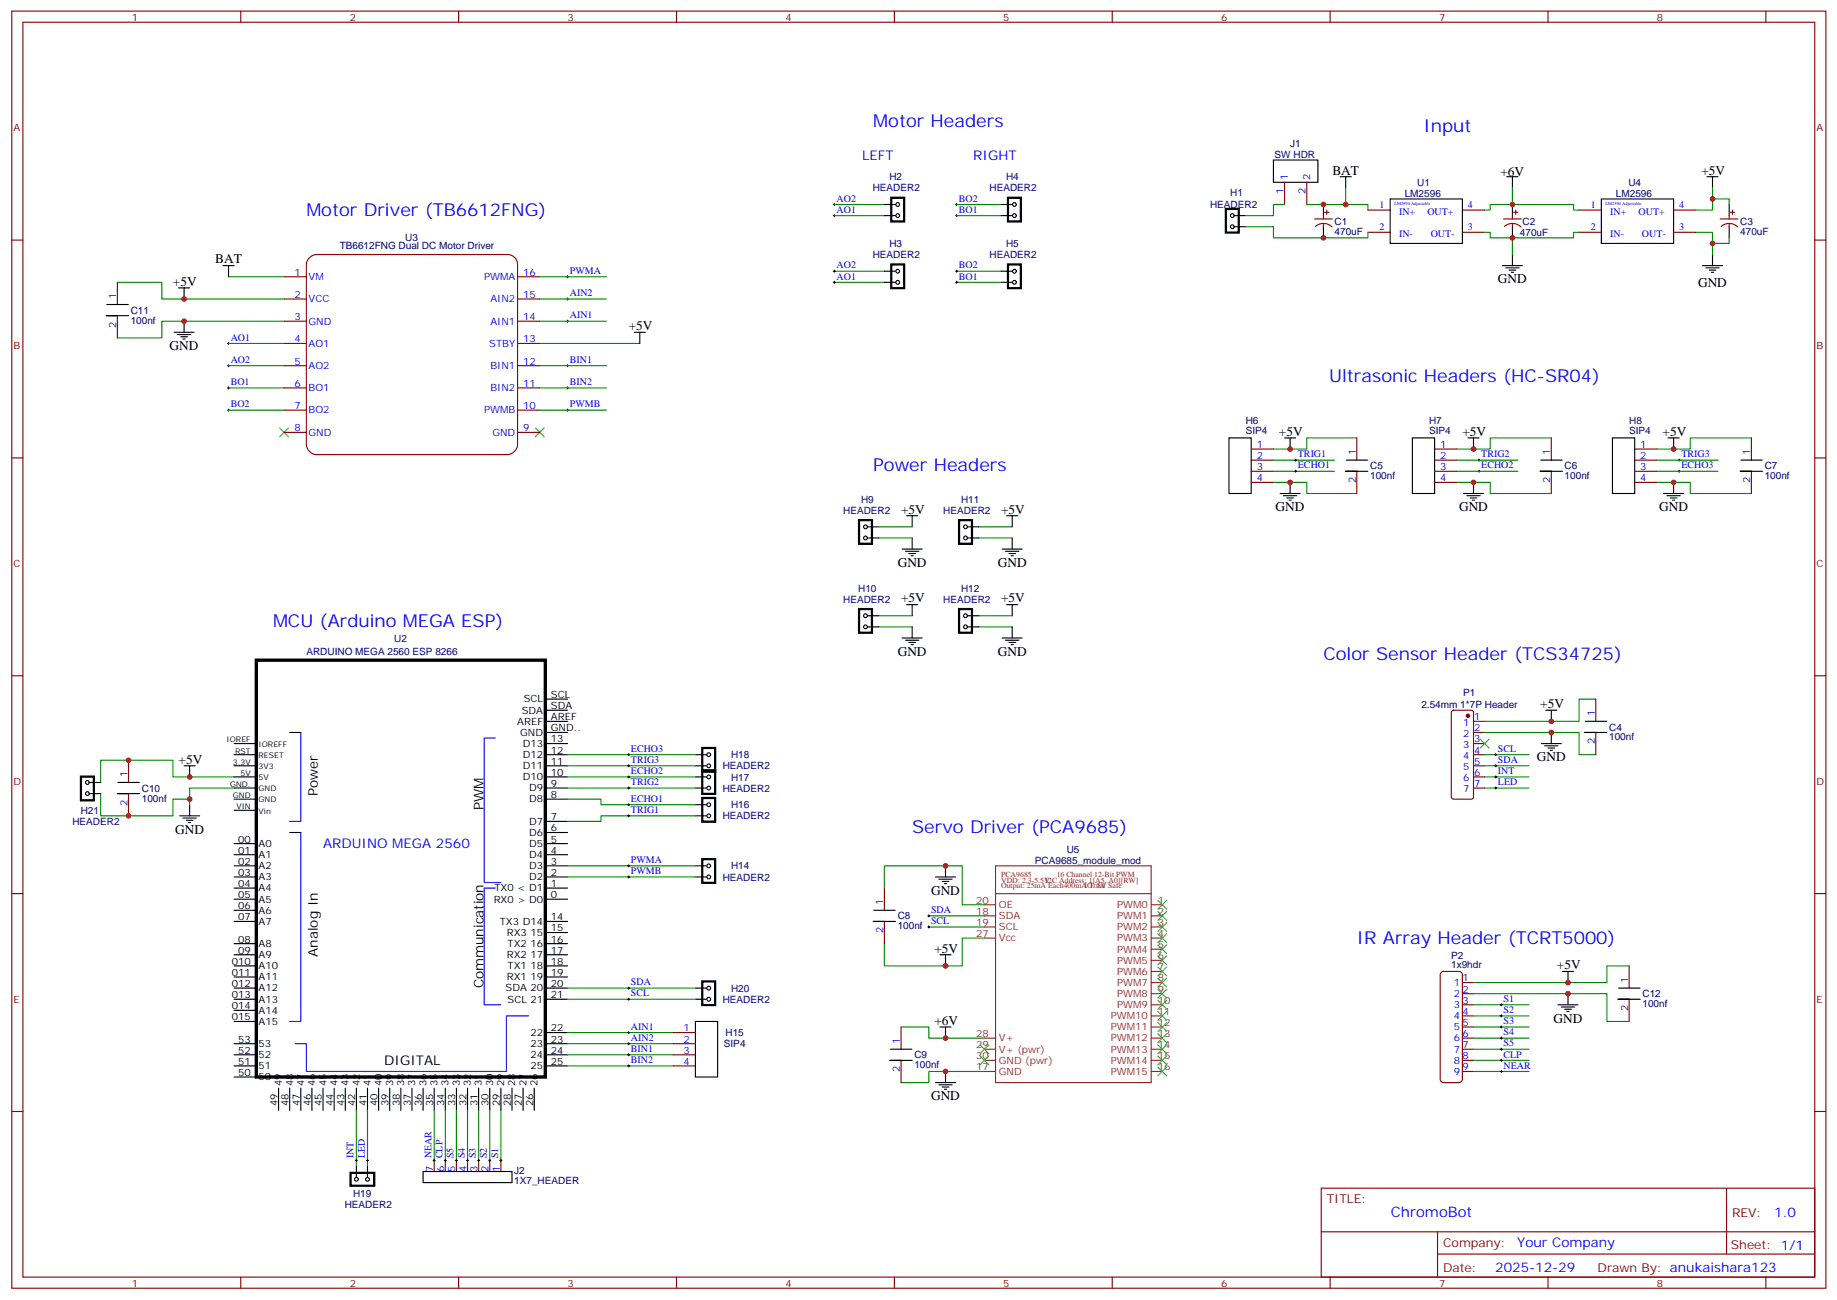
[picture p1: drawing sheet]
<svg xmlns="http://www.w3.org/2000/svg" width="583mm" height="413mm" viewBox="0 0 583 413" stroke-linecap="round" stroke-linejoin="round" font-family="sans-serif">
<g fill="none" stroke="#870000" stroke-width=".35">
<path d="M3.7 3.5h575.8v405.4h-575.8zM7.3 7.1h568.6v398.2h-568.6zM76.4 3.5v3.6M145.6 3.5v3.6M214.7 3.5v3.6M283.8 3.5v3.6M353 3.5v3.6M422.1 3.5v3.6M491.3 3.5v3.6M560.4 3.5v3.6M3.7 76.2h3.6M434.1 66.7h7.1"/>
<path d="M434.1 73.7h7.1M464.1 66.7h7.1M464.1 73.7h7.1M575.9 76.2h3.6M3.7 145.3h3.6M575.9 145.3h3.6M3.7 214.5h3.6M575.9 214.5h3.6M3.7 283.6h3.6M575.9 283.6h3.6M3.7 352.8h3.6M575.9 352.8h3.6"/>
<path d="M419.3 377.1h156.6v28.2h-156.6zM547.9 377.1v20.9M419.3 391h156.5M456.2 398h119.6M456.2 391v14.1M76.4 405.3v3.6M145.6 405.3v3.6M214.7 405.3v3.6M283.8 405.3v3.6M353 405.3v3.6M422.1 405.3v3.6M491.3 405.3v3.6"/>
<path d="M560.4 405.3v3.6"/>
</g>
<g fill="none" stroke="#000" stroke-width=".35">
<path d="M478.2 56.1h3.6M480 56.1v3.5M391.8 68.4h3.5M391.8 72h3.5M441.2 63.1h22.9v14.2h-22.9zM476.8 84.3h6.4M477.9 85h4.2M478.9 85.7h2.1M479.6 86.4h.7M480 80.8v3.5M55.2 105.5h6.4M56.3 106.2h4.2"/>
<path d="M57.4 106.9h2.1M58.1 107.6h.7M58.4 102v3.5M74.3 239.5h7.1M74.3 236h7.1M91.9 232.5h3.6M173.1 239.5h7M173.1 236h7M173.1 229h7M173.1 232.5h7M173.1 225.4h7M173.1 221.9h7"/>
<path d="M74.3 253.6h7.1M74.3 250.1h7.1M74.3 246.6h7.1M74.3 243.1h7.1M74.3 257.2h7.1M173.1 253.6h7M173.1 250.1h7M173.1 246.6h7M173.1 243.1h7M74.3 267.8h7.1M74.3 271.3h7.1M74.3 274.8h7.1"/>
<path d="M74.3 278.3h7.1M91.9 264.2h3.6M173.1 267.8h7M173.1 271.3h7M173.1 274.8h7M173.1 278.3h7M173.1 260.7h7M173.1 264.2h7M74.3 281.9h7.1M74.3 285.4h7.1M74.3 288.9h7.1M74.3 292.5h7.1"/>
<path d="M74.3 299.5h7.1M173.1 281.9h7M173.1 285.4h7M173.1 292.5h7M173.1 299.5h7M173.1 296h7M74.3 303h7.1M74.3 306.6h7.1M74.3 310.1h7.1M74.3 313.6h7.1M74.3 317.1h7.1M173.1 303h7"/>
<path d="M173.1 306.6h7M173.1 310.1h7M173.1 313.6h7M173.1 317.1h7M74.3 320.7h7.1M74.3 324.2h7.1M74.3 334.8h7.1M74.3 331.3h7.1M74.3 338.3h7.1M173.1 334.8h7M173.1 331.3h7M173.1 338.3h7"/>
<path d="M173.1 327.7h7M74.3 341.8h7.1M88.4 345.4v7M91.9 345.4v7M95.5 345.4v7M99 345.4v7M102.5 345.4v7M106 345.4v7M109.6 345.4v7M113.1 345.4v7M116.6 345.4v7M120.2 345.4v7"/>
<path d="M123.7 345.4v7M127.2 345.4v7M130.7 345.4v7M134.3 345.4v7M137.8 345.4v7M141.3 345.4v7M144.9 345.4v7M148.4 345.4v7M151.9 345.4v7M155.4 345.4v7M159 345.4v7M162.5 345.4v7"/>
<path d="M166 345.4v7M169.5 345.4v7"/>
<circle cx="391.1" cy="68.4" r=".6"/>
<circle cx="391.1" cy="72" r=".6"/>
</g>
<path d="M81.4 209.6h91.7v132.2h-91.7z" fill="none" stroke="#000" stroke-width="1.1"/>
<path d="M95.5 232.5v28.2h-3.6M157.2 234.2h-3.5v45.9h5.3M95.5 264.2v60h-3.6M157.2 281.9h-3.5v37h5.3M167.8 322.4h-7.1v17.7h-63.5v-8.8h-3.5" fill="none" stroke="#00f" stroke-width=".35"/>
<path d="M389 66.3h4.1v7.5h-4.1z" fill="none" stroke="#000" stroke-width=".71"/>
<path d="M88.8 135.8l2.8 2.8M91.6 135.8l-2.8 2.8M169.9 135.8l2.8 2.8M172.7 135.8l-2.8 2.8" fill="none" stroke="#3c3" stroke-width=".35"/>
<g fill="none" stroke="#000" stroke-width=".32">
<path d="M179.8 87.8h.7M179.8 94.9h.7M180.1 87.5v.7M180.1 94.5v.7M72.2 116.1h.7M72.2 109h.7M72.5 108.7v.7M72.5 115.7v.7M179.8 116.1h.7M179.8 102h.7M180.1 101.6v.7M180.1 115.7v.7"/>
<path d="M72.2 130.2h.7M72.2 123.1h.7M72.5 122.8v.7M72.5 129.8v.7M179.8 130.2h.7M179.8 123.1h.7M180.1 122.8v.7M180.1 129.8v.7"/>
</g>
<g fill="none" stroke="#008700" stroke-width=".35">
<path d="M72.5 87.8h17.7M171.3 87.8h21.2M171.3 94.9h21.2M72.5 109h17.7M72.5 116.1h17.7M90.2 102h-38.8v5.2h-14.1M171.3 109h31.8M171.3 116.1h21.2M171.3 102h21.2M72.5 123.1h17.7M72.5 130.2h17.7M171.3 123.1h21.2"/>
<path d="M171.3 130.2h21.2"/>
</g>
<path d="M98 82a3.4 3.4 0 0 1 2.4-1.2h60.7a3.2 3.2 0 0 1 3.2 3.2v57.1a3.4 3.4 0 0 1-3.2 3.2h-60.7a3.4 3.4 0 0 1-3.2-3.2v-57.1l.1-.8z" fill="#fff" stroke="#870000" stroke-width=".35"/>
<g fill="none" stroke="#870000" stroke-width=".35">
<path d="M407.7 57.9v7M414.7 57.9v7M417.2 69.5h5.6M417.5 71.9a3.8 3.8 0 0 1 5.2 .1M420 68.4v1.1M420 70.9v1.1M420.4 67.4h1.4M421.1 66.7v1.4M477.2 69.5h5.6M477.5 71.9a3.8 3.8 0 0 1 5.2 .1M480 68.4v1.1M480 70.9v1.1"/>
<path d="M480.3 67.4h1.5M481 66.7v1.4M501.2 66.7h7M501.2 73.7h7M531.1 66.7h7.1M531.1 73.7h7.1M546 69.5h5.6M546.2 71.9a3.8 3.8 0 0 1 5.3 .1M548.8 68.4v1.1M548.8 70.9v1.1M549.1 67.4h1.4M549.8 66.7v1.4"/>
<path d="M37.3 89.6v7.1M90.2 87.8h7M90.2 94.9h7M164.3 87.8h7M164.3 94.9h7M37.3 100.2v7M90.2 102h7M90.2 109h7M90.2 116.1h7M164.3 102h7M164.3 109h7M164.3 116.1h7"/>
<path d="M90.2 123.1h7M90.2 130.2h7M90.2 137.2h7M164.3 123.1h7M164.3 130.2h7M164.3 137.2h7M430.6 139v7.1M492.3 139v7.1M555.8 139v7.1M397.1 142.5h7M397.1 146.1h7M397.1 149.6h7"/>
<path d="M397.1 153.1h7M430.6 149.6v7M455.3 142.5h7.1M455.3 146.1h7.1M455.3 149.6h7.1M455.3 153.1h7.1M492.3 149.6v7M518.8 142.5h7.1M518.8 146.1h7.1M518.8 149.6h7.1M518.8 153.1h7.1M555.8 149.6v7"/>
<path d="M460.8 225.6l.5-.2h5.6l.7 .5v27l-.2 .5-.5 .2h-5.6l-.5-.2-.2-.5v-26.8zM467.6 229h3.6M467.6 232.5h3.6M467.6 236h3.6M467.6 239.5h3.6M506.4 221.9v7.1M506.4 232.5v7M40.8 241.3v7.1M40.8 251.9v7M467.6 243.1h3.6M467.6 246.6h3.6M467.6 250.1h3.6"/>
<path d="M280.7 281.9v7M280.7 292.5v7M457.3 308.8l.8-.5h5l.6 .2 .4 .6v33.4l-.2 .7-.8 .4h-5l-.6-.2-.4-.9v-33.1zM464.1 311.9h3.5M464.1 315.4h3.5M464.1 318.9h3.5M517 306.6v7M517 317.1v7.1M213.6 327.7h7.1M213.6 331.3h7.1M213.6 334.8h7.1M213.6 338.3h7.1"/>
<path d="M286 326v7M286 336.5v7.1M464.1 322.4h3.5M464.1 326h3.5M464.1 329.5h3.5M464.1 333h3.5M464.1 336.5h3.5M464.1 340.1h3.5M137.8 368.3v3.5M141.3 368.3v3.5M144.9 368.3v3.5M148.4 368.3v3.5"/>
<path d="M151.9 368.3v3.5M155.4 368.3v3.5M159 368.3v3.5"/>
</g>
<g fill="none" stroke="#000" stroke-width=".32">
<path d="M264.4 68.4h.7M264.4 64.9h.7M264.8 64.6v.7M264.8 68.1v.7M303.2 68.4h.8M303.2 64.9h.8M303.6 64.6v.7M303.6 68.1v.7M264.4 86.1h.7M264.4 89.6h.7M264.8 85.7v.7M264.8 89.3v.7"/>
<path d="M303.2 86.1h.8M303.2 89.6h.8M303.6 85.7v.7M303.6 89.3v.7M410.8 146.1h.8M410.8 149.6h.8M411.2 145.7v.7M411.2 149.2v.7M469.1 146.1h.7M469.1 149.6h.7M469.4 145.7v.7M469.4 149.2v.7"/>
<path d="M532.6 146.1h.7M532.6 149.6h.7M532.9 145.7v.7M532.9 149.2v.7M199.2 239.5h.7M199.5 239.2v.7M474.3 239.5h.8M474.7 239.2v.7M199.2 243.1h.7M199.2 246.6h.7M199.2 250.1h.7M199.2 258.9h.7"/>
<path d="M199.2 255.4h.7M199.5 242.7v.7M199.5 246.2v.7M199.5 249.8v.7M199.5 255.1v.7M199.5 258.6v.7M474.3 243.1h.8M474.3 246.6h.8M474.3 250.1h.8M474.7 242.7v.7M474.7 246.2v.7M474.7 249.8v.7"/>
<path d="M199.2 278.3h.7M199.2 274.8h.7M199.5 274.5v.7M199.5 278v.7M294.4 290.7h.7M294.4 294.2h.7M294.8 290.3v.7M294.8 293.9v.7M199.2 313.6h.7M199.2 317.1h.7M199.5 313.3v.7M199.5 316.8v.7"/>
<path d="M476.1 318.9h.7M476.5 318.6v.7M199.2 327.7h.7M199.2 331.3h.7M199.2 334.8h.7M199.2 338.3h.7M199.5 327.4v.7M199.5 330.9v.7M199.5 334.4v.7M199.5 338v.7M476.1 322.4h.7M476.1 326h.7"/>
<path d="M476.1 329.5h.7M476.1 333h.7M476.1 336.5h.7M476.5 322.1v.7M476.5 325.6v.7M476.5 329.1v.7M476.5 332.7v.7M476.5 336.2v.7M476.5 339.7v.7M476.1 340.1h.7M112.7 368.3h.8M113.1 367.9v.8"/>
<path d="M116.3 368.3h.7M116.6 367.9v.8M137.4 368.3h.7M137.8 367.9v.8M141 368.3h.7M141.3 367.9v.8M144.5 368.3h.7M144.9 367.9v.8M148 368.3h.7M148.4 367.9v.8M151.6 368.3h.7M151.9 367.9v.8"/>
<path d="M155.1 368.3h.7M155.4 367.9v.8M158.6 368.3h.7M159 367.9v.8"/>
</g>
<g fill="none" stroke="#008700" stroke-width=".35">
<path d="M427.1 59.6v5.3M480 59.6v5.3M543.5 59.6v7.1h-5.3M264.8 68.4h15.9M264.8 64.9h15.9M303.6 68.4h14.1M303.6 64.9h14.1M395.3 72h8.8v3.5h30v-1.8M407.7 64.9h-3.6v3.5h-8.8M414.7 64.9h19.4v1.8M471.2 66.7h1.7v-1.8h26.5v1.8h1.8M471.2 73.7h1.7v1.8h26.5v-1.8h1.8"/>
<path d="M480 75.5v5.3M538.2 73.7h5.3v7.1M543.5 63.1h5.3v1.8M548.8 75.5v1.8h-5.3M37.3 89.6h14.1v5.3h38.8M264.8 86.1h15.9M264.8 89.6h15.9M303.6 86.1h14.1M303.6 89.6h14.1M430.6 139h-15.9v3.5h-10.6M492.3 139h-19.4v3.5h-10.5M555.8 139h-19.4v3.5h-10.5"/>
<path d="M404.1 153.1h10.6v3.5h15.9M404.1 146.1h19.4M404.1 149.6h19.4M462.4 149.6h19.4M462.4 146.1h19.4M462.4 153.1h10.5v3.5h19.4M525.9 149.6h19.4M525.9 146.1h19.4M525.9 153.1h10.5v3.5h19.4M278.9 167.2h10.6M278.9 170.7h10.6M310.7 167.2h10.5"/>
<path d="M310.7 170.7h10.5M278.9 199h10.6M278.9 195.4h10.6M310.7 199h10.5M310.7 195.4h10.5M180.1 239.5h40.6M471.2 232.5h30v7h5.2M471.2 239.5h14.1M506.4 221.9h-5.2v7.1h-30M32 251.9v7h22.9v-5.3h5.3M74.3 250.1h-14.1v5.3M74.3 246.6h-19.4v-5.3h-22.9v7.1"/>
<path d="M180.1 253.6h10.6v1.8h30M180.1 250.1h40.6M180.1 246.6h40.6M180.1 243.1h40.6M220.7 258.9h-30v1.8h-10.6M471.2 243.1h14.1M471.2 246.6h14.1M471.2 250.1h14.1M180.1 278.3h40.6M180.1 274.8h40.6M280.7 281.9v-7.1h24.7v12.4h7M294.8 294.2h17.6"/>
<path d="M294.8 290.7h17.6M312.4 297.7h-7v8.9h-24.7v-7.1M180.1 313.6h40.6M180.1 317.1h40.6M467.6 315.4h42.4v8.8h7M467.6 318.9h17.7M517 306.6h-7v5.3h-42.4M180.1 327.7h33.5M180.1 331.3h33.5M180.1 334.8h33.5M180.1 338.3h33.5M286 326h8.8v3.5h17.6"/>
<path d="M467.6 322.4h17.7M467.6 326h17.7M467.6 329.5h17.7M467.6 333h17.7M467.6 336.5h17.7M113.1 352.4v17.7M116.6 352.4v17.7M137.8 352.4v15.9M141.3 352.4v15.9M144.9 352.4v15.9M148.4 352.4v15.9M151.9 352.4v15.9"/>
<path d="M155.4 352.4v15.9M159 352.4v15.9M312.4 340.1h-17.6v3.5h-8.8M467.6 340.1h17.7"/>
</g>
<g fill="none" stroke="#000" stroke-width=".35">
<path d="M404.1 50.8h14.2v7.1h-14.2zM425.3 56.1h3.5M427.1 56.1v3.5M541.7 56.1h3.6M543.5 56.1v3.5M280.7 64.9h3.5M280.7 68.4h3.5M317.7 64.9h3.5M317.7 68.4h3.5M420 64.9v3.5M420 72v3.5M480 64.9v3.5"/>
<path d="M480 72v3.5M508.2 63.1h22.9v14.2h-22.9zM548.8 64.9v3.5M548.8 72v3.5M33.9 96.6h6.8M56.7 91.4h3.5M58.4 91.4v3.5M70.8 84.3h3.5M72.5 84.3v3.5M280.7 86.1h3.5M280.7 89.6h3.5M317.7 86.1h3.5"/>
<path d="M317.7 89.6h3.5M540.3 84.3h6.4M541.4 85h4.2M542.4 85.7h2.1M543.1 86.4h.7M543.5 80.8v3.5M37.3 100.2h-3.6h7.1M201.3 105.5h3.5M203.1 105.5v3.5M390 139h7.1v17.6h-7.1zM407.7 139h3.5M409.4 139v3.5"/>
<path d="M448.2 139h7.1v17.6h-7.1zM465.9 139h3.5M467.6 139v3.5M511.7 139h7.1v17.6h-7.1zM529.4 139h3.5M531.1 139v3.5M406.3 156.6h6.3M407.3 157.3h4.3M408.4 158h2.1M409.1 158.8h.7M409.4 153.1v3.5M427.3 146h6.7"/>
<path d="M430.6 149.6h-3.5h7M464.5 156.6h6.3M465.5 157.3h4.3M466.6 158h2.1M467.3 158.8h.7M467.6 153.1v3.5M489 146h6.8M492.3 149.6h-3.5h7.1M528 156.6h6.3M529 157.3h4.3M530.1 158h2.1M530.8 158.8h.7"/>
<path d="M531.1 153.1v3.5M552.5 146h6.8M555.8 149.6h-3.5h7.1M275.4 167.2h3.5M275.4 170.7h3.5M286.3 174.3h6.4M287.4 175h4.2M287.7 163.7h3.6M288.4 175.7h2.1M289.1 176.4h.7M289.5 163.7v3.5M289.5 170.7v3.6"/>
<path d="M307.1 167.2h3.6M307.1 170.7h3.6M318.1 174.3h6.3M319.1 175h4.3M319.5 163.7h3.5M320.2 175.7h2.1M320.9 176.4h.7M321.2 163.7v3.5M321.2 170.7v3.6M275.4 195.4h3.5M275.4 199h3.5M287.7 191.9h3.6"/>
<path d="M289.5 191.9v3.5M289.5 199v3.5M307.1 195.4h3.6M307.1 199h3.6M319.5 191.9h3.5M321.2 191.9v3.5M321.2 199v3.5M286.3 202.5h6.4M287.4 203.2h4.2M288.4 203.9h2.1M289.1 204.6h.7M318.1 202.5h6.3"/>
<path d="M319.1 203.2h4.3M320.2 203.9h2.1M320.9 204.6h.7M220.7 239.5h3.5M489.2 236h6.3M490.2 236.7h4.3M490.6 225.4h3.5M491.3 237.4h2.1M492 238.1h.7M492.3 225.4v3.6M492.3 232.5v3.5M503.1 228.9h6.8"/>
<path d="M506.4 232.5h-3.5h7.1M28.4 248.4h3.6M28.4 251.9h3.6M37.4 248.3h6.8M40.8 251.9h-3.5h7M57 258.9h6.4M58.1 259.6h4.2M58.4 243.1h3.5M60.2 243.1v3.5M60.2 255.4v3.5M220.7 243.1h3.5M220.7 258.9h3.5"/>
<path d="M220.7 255.4h3.5M220.7 246.6h3.5M220.7 250.1h3.5M59.1 260.3h2.1M59.8 261.1h.7M220.7 278.3h3.5M220.7 274.8h3.5M296.9 278.3h6.3M298 279h4.2M299 279.8h2.1M300.1 274.8v3.5M277.3 288.9h6.8"/>
<path d="M280.7 292.5h-3.6h7.1M299.7 280.5h.7M220.7 313.6h3.5M220.7 317.1h3.5M298.3 303h3.5M300.1 303v3.6M494.5 318.9h6.3M495.5 319.6h4.2M495.9 308.3h3.5M497.6 308.3v3.6M497.6 315.4v3.5M513.7 313.6h6.8"/>
<path d="M517 317.1h-3.5h7.1M220.7 324.2h7.1v17.6h-7.1zM282.6 333h6.8M286 336.5h-3.6h7.1M298.3 326h3.5M300.1 326v3.5M496.6 320.3h2.1M497.3 321h.7M296.9 343.6h6.3M298 344.3h4.2M299 345h2.1M299.7 345.7h.7"/>
<path d="M300.1 340.1v3.5M113.1 370.1v3.5M116.6 370.1v3.5M134.3 371.8h28.2v3.6h-28.2z"/>
<circle cx="284.9" cy="64.9" r=".6"/>
<circle cx="284.9" cy="68.4" r=".6"/>
<circle cx="321.9" cy="68.4" r=".6"/>
<circle cx="321.9" cy="64.9" r=".6"/>
<circle cx="284.9" cy="89.6" r=".6"/>
<circle cx="284.9" cy="86.1" r=".6"/>
<circle cx="321.9" cy="86.1" r=".6"/>
<circle cx="321.9" cy="89.6" r=".6"/>
<circle cx="274.7" cy="170.7" r=".6"/>
<circle cx="274.7" cy="167.2" r=".6"/>
<circle cx="306.4" cy="170.7" r=".6"/>
<circle cx="306.4" cy="167.2" r=".6"/>
<circle cx="274.7" cy="199" r=".6"/>
<circle cx="274.7" cy="195.4" r=".6"/>
<circle cx="306.4" cy="199" r=".6"/>
<circle cx="306.4" cy="195.4" r=".6"/>
<circle cx="224.9" cy="239.5" r=".6"/>
<circle cx="27.7" cy="248.4" r=".6"/>
<circle cx="27.7" cy="251.9" r=".6"/>
<circle cx="224.9" cy="250.1" r=".6"/>
<circle cx="224.9" cy="243.1" r=".6"/>
<circle cx="224.9" cy="255.4" r=".6"/>
<circle cx="224.9" cy="246.6" r=".6"/>
<circle cx="224.9" cy="258.9" r=".6"/>
<circle cx="224.9" cy="278.3" r=".6"/>
<circle cx="224.9" cy="274.8" r=".6"/>
<circle cx="224.9" cy="317.1" r=".6"/>
<circle cx="224.9" cy="313.6" r=".6"/>
<circle cx="113.1" cy="374.3" r=".6"/>
<circle cx="116.6" cy="374.3" r=".6"/>
</g>
<g fill="none" stroke="#000" stroke-width=".71">
<path d="M282.9 62.8h4v7.5h-4zM319.9 62.8h4.1v7.5h-4.1zM282.9 83.9h4v7.6h-4zM319.9 83.9h4.1v7.6h-4.1zM272.6 165.1h4.1v7.5h-4.1zM304.4 165.1h4.1v7.5h-4.1zM272.6 193.3h4.1v7.5h-4.1zM304.4 193.3h4.1v7.5h-4.1zM222.9 237.4h4.1v7.5h-4.1zM25.7 246.5h4.1v7.5h-4.1zM222.9 253.3h4.1v7.5h-4.1zM222.9 244.5h4.1v7.5h-4.1z"/>
<path d="M222.9 272.7h4.1v7.5h-4.1zM222.9 311.5h4.1v7.5h-4.1zM111.2 372.2h7.6v4.1h-7.6z"/>
</g>
<circle cx="465.9" cy="227.2" r=".53" fill="#870000" stroke="#870000" stroke-width=".35"/>
<g fill="none" stroke="#3c3" stroke-width=".35">
<path d="M469.8 234.6l2.8 2.8M472.6 234.6l-2.8 2.8M367.5 285.7l2.8 2.9M367.5 289.3l2.8 2.8M367.5 292.8l2.8 2.8M367.5 296.3l2.8 2.9M367.5 299.9l2.8 2.8M370.3 285.7l-2.8 2.9M370.3 289.3l-2.8 2.8M370.3 292.8l-2.8 2.8M370.3 296.3l-2.8 2.9M370.3 299.9l-2.8 2.8"/>
<path d="M367.5 303.4l2.8 2.8M367.5 306.9l2.8 2.8M367.5 310.4l2.8 2.9M367.5 314l2.8 2.8M367.5 317.5l2.8 2.8M370.3 303.4l-2.8 2.8M370.3 306.9l-2.8 2.8M370.3 310.4l-2.8 2.9M370.3 314l-2.8 2.8M370.3 317.5l-2.8 2.8M311 335.1l2.8 2.9M311 331.6l2.8 2.8"/>
<path d="M313.8 335.1l-2.8 2.9M313.8 331.6l-2.8 2.8M367.5 321l2.8 2.8M367.5 324.6l2.8 2.8M367.5 328.1l2.8 2.8M367.5 331.6l2.8 2.8M367.5 335.1l2.8 2.9M367.5 338.7l2.8 2.8M370.3 321l-2.8 2.8M370.3 324.6l-2.8 2.8M370.3 328.1l-2.8 2.8M370.3 331.6l-2.8 2.8"/>
<path d="M370.3 335.1l-2.8 2.9M370.3 338.7l-2.8 2.8"/>
</g>
<g fill="none" stroke="#8c2424" stroke-width=".35">
<path d="M315.9 274.8h49.4v68.8h-49.4zM312.4 287.2h3.5M312.4 290.7h3.5M312.4 294.2h3.5M312.4 297.7h3.5M315.9 283.6h49.4M365.3 287.2h3.6M365.3 290.7h3.6M365.3 294.2h3.6M365.3 297.7h3.6M365.3 301.3h3.6M365.3 304.8h3.6"/>
<path d="M365.3 308.3h3.6M365.3 311.9h3.6M365.3 315.4h3.6M365.3 318.9h3.6M312.4 329.5h3.5M312.4 333h3.5M312.4 336.5h3.5M365.3 322.4h3.6M365.3 326h3.6M365.3 329.5h3.6M365.3 333h3.6M365.3 336.5h3.6"/>
<path d="M312.4 340.1h3.5M365.3 340.1h3.6"/>
</g>
<g fill="#c00">
<circle cx="420" cy="75.5" r=".88"/>
<circle cx="420" cy="64.9" r=".88"/>
<circle cx="427.1" cy="64.9" r=".88"/>
<circle cx="480" cy="64.9" r=".88"/>
<circle cx="480" cy="75.5" r=".88"/>
<circle cx="543.5" cy="63.1" r=".88"/>
<circle cx="543.5" cy="77.3" r=".88"/>
<circle cx="492.3" cy="229" r=".88"/>
<circle cx="492.3" cy="232.5" r=".88"/>
<circle cx="409.4" cy="142.5" r=".88"/>
<circle cx="409.4" cy="153.1" r=".88"/>
<circle cx="467.6" cy="142.5" r=".88"/>
<circle cx="467.6" cy="153.1" r=".88"/>
<circle cx="531.1" cy="142.5" r=".88"/>
<circle cx="531.1" cy="153.1" r=".88"/>
<circle cx="300.1" cy="274.8" r=".88"/>
<circle cx="300.1" cy="306.6" r=".88"/>
<circle cx="300.1" cy="329.5" r=".88"/>
<circle cx="300.1" cy="340.1" r=".88"/>
<circle cx="60.2" cy="246.6" r=".88"/>
<circle cx="40.8" cy="241.3" r=".88"/>
<circle cx="40.8" cy="258.9" r=".88"/>
<circle cx="58.4" cy="94.9" r=".88"/>
<circle cx="58.4" cy="102" r=".88"/>
<circle cx="60.2" cy="253.6" r=".88"/>
<circle cx="497.6" cy="311.9" r=".88"/>
<circle cx="497.6" cy="315.4" r=".88"/>
</g>
<g font-size="5.6" fill="#00f">
<text x="277.1" y="40.2">Motor Headers</text>
<text x="451.8" y="42">Input</text>
<text x="97.2" y="68.4">Motor Driver (TB6612FNG)</text>
<text x="421.8" y="121.4">Ultrasonic Headers (HC-SR04)</text>
<text x="277.1" y="149.6">Power Headers</text>
<text x="86.6" y="199">MCU (Arduino MEGA ESP)</text>
<text x="420" y="209.6">Color Sensor Header (TCS34725)</text>
<text x="289.5" y="264.2">Servo Driver (PCA9685)</text>
<text x="430.6" y="299.5">IR Array Header (TCRT5000)</text>
</g>
<text font-size="4.6" fill="#00f" x="441.4" y="386.1">ChromoBot</text>
<g font-size="4.2" fill="#00f">
<text x="273.6" y="50.8">LEFT</text>
<text x="308.9" y="50.8">RIGHT</text>
<text x="102.5" y="269.1">ARDUINO MEGA 2560</text>
<text x="563.1" y="386.4">1.0</text>
<text x="481.5" y="395.9">Your Company</text>
<text x="474.6" y="403.7">2025-12-29</text>
</g>
<g font-size="4.2">
<text x="422.8" y="55.4">BAT</text>
<text x="476.2" y="55.7">+6V</text>
<text x="540" y="55.4">+5V</text>
<text x="68.3" y="83.6">BAT</text>
<text x="475.4" y="90">GND</text>
<text x="54.9" y="90.7">+5V</text>
<text x="538.9" y="91.1">GND</text>
<text x="199.5" y="104.8">+5V</text>
<text x="53.8" y="111.1">GND</text>
<text x="405.9" y="138.3">+5V</text>
<text x="464.1" y="138.3">+5V</text>
<text x="527.6" y="138.3">+5V</text>
<text x="286" y="163">+5V</text>
<text x="317.7" y="163">+5V</text>
<text x="404.8" y="162.3">GND</text>
<text x="463.1" y="162.3">GND</text>
<text x="526.6" y="162.3">GND</text>
<text x="284.9" y="179.9">GND</text>
<text x="316.7" y="179.9">GND</text>
<text x="286" y="191.2">+5V</text>
<text x="317.7" y="191.2">+5V</text>
<text x="284.9" y="208.1">GND</text>
<text x="316.7" y="208.1">GND</text>
<text x="488.8" y="224.7">+5V</text>
<text x="56.7" y="242.4">+5V</text>
<text x="487.8" y="241.7">GND</text>
<text x="100.9" y="252.6" transform="rotate(-90 100.9 252.6)">Power</text>
<text x="153.4" y="257.2" transform="rotate(-90 153.4 257.2)">PWM</text>
<text x="55.6" y="264.6">GND</text>
<text x="295.5" y="284">GND</text>
<text x="100.9" y="303.6" transform="rotate(-90 100.9 303.6)">Analog In</text>
<text x="296.5" y="302.3">+5V</text>
<text x="494.1" y="307.6">+5V</text>
<text x="153.4" y="313.7" transform="rotate(-90 153.4 313.7)">Communication</text>
<text x="296.5" y="325.3">+6V</text>
<text x="493" y="324.6">GND</text>
<text x="121.9" y="337.9">DIGITAL</text>
<text x="295.5" y="349.2">GND</text>
</g>
<g font-size="3.9" fill="#800">
<text x="421.1" y="381.7">TITLE:</text>
<text x="549.7" y="386.4">REV:</text>
<text x="458" y="395.9">Company:</text>
<text x="549.4" y="396.5">Sheet: 1/1</text>
<text x="458" y="403.6">Date:</text>
<text x="507" y="403.7">Drawn By: anukaishara123</text>
</g>
<g font-size="3.2" fill="#800">
<text x="41.8" y="6.5">1</text>
<text x="111" y="6.5">2</text>
<text x="180.1" y="6.5">3</text>
<text x="249.3" y="6.5">4</text>
<text x="318.4" y="6.5">5</text>
<text x="387.6" y="6.5">6</text>
<text x="456.7" y="6.5">7</text>
<text x="525.9" y="6.5">8</text>
<text x="4.3" y="41.6">A</text>
<text x="576.5" y="41.6">A</text>
<text x="4.3" y="110.8">B</text>
<text x="576.5" y="110.8">B</text>
<text x="4.3" y="179.9">C</text>
<text x="576.5" y="179.9">C</text>
<text x="4.3" y="249.1">D</text>
<text x="576.5" y="249.1">D</text>
<text x="4.3" y="318.2">E</text>
<text x="576.5" y="318.2">E</text>
<text x="41.8" y="408.3">1</text>
<text x="111" y="408.3">2</text>
<text x="180.1" y="408.3">3</text>
<text x="249.3" y="408.3">4</text>
<text x="318.4" y="408.3">5</text>
<text x="387.6" y="408.3">6</text>
<text x="456.7" y="408.3">7</text>
<text x="525.9" y="408.3">8</text>
</g>
<g font-size="3.2" fill="#000080">
<text x="409.5" y="46.5">J1</text>
<text x="404.5" y="50.2">SW HDR</text>
<text x="282.2" y="57.2">H2</text>
<text x="319.3" y="57.2">H4</text>
<text x="449.8" y="58.9">U1</text>
<text x="516.8" y="58.9">U4</text>
<text x="277" y="60.8">HEADER2</text>
<text x="314" y="60.8">HEADER2</text>
<text x="390.4" y="62.1">H1</text>
<text x="445.8" y="62.5">LM2596</text>
<text x="512.8" y="62.5">LM2596</text>
<text x="384" y="66.1">HEADER2</text>
<text x="423.5" y="71.4">C1</text>
<text x="483.2" y="71.4">C2</text>
<text x="552.3" y="71.4">C3</text>
<text x="128.6" y="76.5">U3</text>
<text x="423.5" y="74.6">470uF</text>
<text x="482.4" y="74.9">470uF</text>
<text x="552.3" y="74.5">470uF</text>
<text x="107.8" y="79">TB6612FNG Dual DC Motor Driver</text>
<text x="277" y="81.9">HEADER2</text>
<text x="282.2" y="78.4">H3</text>
<text x="314" y="81.9">HEADER2</text>
<text x="319.3" y="78.4">H5</text>
<text x="41.5" y="99.6">C11</text>
<text x="41.5" y="102.7">100nf</text>
<text x="395.3" y="137.8">SIP4</text>
<text x="395.3" y="134.6">H6</text>
<text x="453.5" y="137.8">SIP4</text>
<text x="453.5" y="134.6">H7</text>
<text x="517" y="137.8">SIP4</text>
<text x="517" y="134.6">H8</text>
<text x="434.8" y="149">C5</text>
<text x="496.6" y="149">C6</text>
<text x="560.1" y="149">C7</text>
<text x="434.8" y="152.1">100nf</text>
<text x="496.6" y="152.1">100nf</text>
<text x="560.1" y="152.1">100nf</text>
<text x="273.3" y="159.5">H9</text>
<text x="305" y="159.5">H11</text>
<text x="267.6" y="163.1">HEADER2</text>
<text x="299.4" y="163.1">HEADER2</text>
<text x="267.6" y="191.3">HEADER2</text>
<text x="272.4" y="187.8">H10</text>
<text x="299.4" y="191.3">HEADER2</text>
<text x="305" y="187.8">H12</text>
<text x="125.1" y="203.6">U2</text>
<text x="97.2" y="207.8">ARDUINO MEGA 2560 ESP 8266</text>
<text x="464.4" y="220.9">P1</text>
<text x="451.1" y="224.8">2.54mm 1*7P Header</text>
<text x="510.7" y="231.9">C4</text>
<text x="510.7" y="235">100nf</text>
<text x="229.4" y="244.2">HEADER2</text>
<text x="232" y="240.7">H18</text>
<text x="45" y="251.3">C10</text>
<text x="229.4" y="251.3">HEADER2</text>
<text x="232" y="247.7">H17</text>
<text x="45" y="254.4">100nf</text>
<text x="232" y="256.6">H16</text>
<text x="23" y="261.8">HEADER2</text>
<text x="25.6" y="258.3">H21</text>
<text x="229.4" y="260.1">HEADER2</text>
<text x="232" y="276">H14</text>
<text x="328.5" y="274.2">PCA9685_module_mod</text>
<text x="338.6" y="270.7">U5</text>
<text x="229.4" y="279.5">HEADER2</text>
<text x="284.9" y="291.8">C8</text>
<text x="284.9" y="295">100nf</text>
<text x="460.6" y="304.3">P2</text>
<text x="460.6" y="307.3">1x9hdr</text>
<text x="232" y="314.8">H20</text>
<text x="521.3" y="316.5">C12</text>
<text x="229.4" y="318.3">HEADER2</text>
<text x="521.3" y="319.7">100nf</text>
<text x="230.2" y="328.9">H15</text>
<text x="229.7" y="332.4">SIP4</text>
<text x="290.2" y="335.9">C9</text>
<text x="290.2" y="339.1">100nf</text>
<text x="163.2" y="375.8">1X7_HEADER</text>
<text x="163.2" y="372.6">J2</text>
<text x="109.4" y="383.6">HEADER2</text>
<text x="112.1" y="380">H19</text>
</g>
<g font-size="3.2" fill="#00f">
<text x="408.7" y="57.2" transform="rotate(-90 408.7 57.2)">1</text>
<text x="415.8" y="57.2" transform="rotate(-90 415.8 57.2)">2</text>
<text x="265.5" y="64">AO2</text>
<text x="304.3" y="64">BO2</text>
<text x="407.3" y="61.6" transform="rotate(-90 407.3 61.6)">1</text>
<text x="414.4" y="61.6" transform="rotate(-90 414.4 61.6)">2</text>
<text x="437.8" y="66">1</text>
<text x="465.9" y="66">4</text>
<text x="504.9" y="66">1</text>
<text x="532.9" y="66">4</text>
<text x="265.5" y="67.6">AO1</text>
<text x="304.3" y="67.6">BO1</text>
<text x="444" y="68.3">IN+</text>
<text x="453" y="68.3">OUT+</text>
<text x="511" y="68.3">IN+</text>
<text x="520" y="68.3">OUT+</text>
<text x="437.8" y="73">2</text>
<text x="444" y="75.3">IN-</text>
<text x="454.1" y="75.3">OUT-</text>
<text x="465.9" y="73">3</text>
<text x="504.9" y="73">2</text>
<text x="511" y="75.3">IN-</text>
<text x="521.1" y="75.3">OUT-</text>
<text x="532.9" y="73">3</text>
<text x="93.4" y="87.5">1</text>
<text x="97.9" y="88.9">VM</text>
<text x="153.7" y="88.9">PWMA</text>
<text x="166" y="87.5">16</text>
<text x="180.8" y="87">PWMA</text>
<text x="265.5" y="85.2">AO2</text>
<text x="265.5" y="88.7">AO1</text>
<text x="304.3" y="85.2">BO2</text>
<text x="304.3" y="88.7">BO1</text>
<text x="36.9" y="94.9" transform="rotate(-90 36.9 94.9)">1</text>
<text x="93.4" y="94.5">2</text>
<text x="97.9" y="96">VCC</text>
<text x="155.7" y="96">AIN2</text>
<text x="166" y="94.5">15</text>
<text x="180.8" y="94">AIN2</text>
<text x="93.4" y="101.6">3</text>
<text x="166" y="101.6">14</text>
<text x="180.8" y="101.1">AIN1</text>
<text x="36.9" y="104" transform="rotate(-90 36.9 104)">2</text>
<text x="97.9" y="103">GND</text>
<text x="155.7" y="103">AIN1</text>
<text x="73.2" y="108.1">AO1</text>
<text x="93.4" y="108.7">4</text>
<text x="97.9" y="110.1">AO1</text>
<text x="155.3" y="110.1">STBY</text>
<text x="166" y="108.7">13</text>
<text x="73.2" y="115.2">AO2</text>
<text x="93.4" y="115.7">5</text>
<text x="97.9" y="117.1">AO2</text>
<text x="155.6" y="117.1">BIN1</text>
<text x="166" y="115.7">12</text>
<text x="180.8" y="115.2">BIN1</text>
<text x="73.2" y="122.2">BO1</text>
<text x="93.4" y="122.8">6</text>
<text x="97.9" y="124.2">BO1</text>
<text x="155.6" y="124.2">BIN2</text>
<text x="166" y="122.8">11</text>
<text x="180.8" y="122.2">BIN2</text>
<text x="73.2" y="129.3">BO2</text>
<text x="93.4" y="129.8">7</text>
<text x="97.9" y="131.2">BO2</text>
<text x="153.6" y="131.2">PWMB</text>
<text x="166" y="129.8">10</text>
<text x="180.8" y="129.3">PWMB</text>
<text x="93.4" y="136.9">8</text>
<text x="166" y="136.9">9</text>
<text x="97.9" y="138.3">GND</text>
<text x="156.3" y="138.3">GND</text>
<text x="398.9" y="142.2">1</text>
<text x="457.1" y="142.2">1</text>
<text x="520.6" y="142.2">1</text>
<text x="398.9" y="145.7">2</text>
<text x="398.9" y="149.2">3</text>
<text x="411.9" y="145.2">TRIG1</text>
<text x="411.9" y="148.7">ECHO1</text>
<text x="430.2" y="144.3" transform="rotate(-90 430.2 144.3)">1</text>
<text x="457.1" y="145.7">2</text>
<text x="457.1" y="149.2">3</text>
<text x="470.1" y="148.7">ECHO2</text>
<text x="470.1" y="145.2">TRIG2</text>
<text x="492" y="144.3" transform="rotate(-90 492 144.3)">1</text>
<text x="520.6" y="145.7">2</text>
<text x="520.6" y="149.2">3</text>
<text x="533.6" y="148.7">ECHO3</text>
<text x="533.6" y="145.2">TRIG3</text>
<text x="555.5" y="144.3" transform="rotate(-90 555.5 144.3)">1</text>
<text x="398.9" y="152.8">4</text>
<text x="430.2" y="153.4" transform="rotate(-90 430.2 153.4)">2</text>
<text x="457.1" y="152.8">4</text>
<text x="492" y="153.4" transform="rotate(-90 492 153.4)">2</text>
<text x="520.6" y="152.8">4</text>
<text x="555.5" y="153.4" transform="rotate(-90 555.5 153.4)">2</text>
<text x="506.1" y="227.2" transform="rotate(-90 506.1 227.2)">1</text>
<text x="464.3" y="230.4">1</text>
<text x="464.3" y="233.9">2</text>
<text x="467.8" y="228.6">1</text>
<text x="467.8" y="232.1">2</text>
<text x="200.2" y="238.7">ECHO3</text>
<text x="464.3" y="237.4">3</text>
<text x="467.8" y="235.7">3</text>
<text x="467.8" y="239.2">4</text>
<text x="475.4" y="238.7">SCL</text>
<text x="506.1" y="236.3" transform="rotate(-90 506.1 236.3)">2</text>
<text x="200.2" y="242.2">TRIG3</text>
<text x="200.2" y="245.7">ECHO2</text>
<text x="464.3" y="240.9">4</text>
<text x="464.3" y="244.5">5</text>
<text x="467.8" y="242.7">5</text>
<text x="475.4" y="242.2">SDA</text>
<text x="475.4" y="245.7">INT</text>
<text x="40.4" y="246.6" transform="rotate(-90 40.4 246.6)">1</text>
<text x="200.2" y="249.2">TRIG2</text>
<text x="464.3" y="248">6</text>
<text x="464.3" y="251.5">7</text>
<text x="467.8" y="246.2">6</text>
<text x="467.8" y="249.8">7</text>
<text x="475.4" y="249.2">LED</text>
<text x="40.4" y="255.7" transform="rotate(-90 40.4 255.7)">2</text>
<text x="200.2" y="254.5">ECHO1</text>
<text x="200.2" y="258.1">TRIG1</text>
<text x="200.2" y="273.9">PWMA</text>
<text x="200.2" y="277.5">PWMB</text>
<text x="280.3" y="287.2" transform="rotate(-90 280.3 287.2)">1</text>
<text x="295.5" y="289.8">SDA</text>
<text x="295.5" y="293.3">SCL</text>
<text x="280.3" y="296.2" transform="rotate(-90 280.3 296.2)">2</text>
<text x="464.1" y="311.5">1</text>
<text x="516.7" y="311.9" transform="rotate(-90 516.7 311.9)">1</text>
<text x="200.2" y="312.7">SDA</text>
<text x="200.2" y="316.3">SCL</text>
<text x="461.4" y="312.9">1</text>
<text x="461.4" y="316.4">2</text>
<text x="464.1" y="315">2</text>
<text x="461.4" y="320">3</text>
<text x="461.4" y="323.5">4</text>
<text x="464.1" y="318.6">3</text>
<text x="464.1" y="322.1">4</text>
<text x="477.2" y="318">S1</text>
<text x="477.2" y="321.6">S2</text>
<text x="516.7" y="320.9" transform="rotate(-90 516.7 320.9)">2</text>
<text x="200.2" y="326.8">AIN1</text>
<text x="216.9" y="327.4">1</text>
<text x="461.4" y="327">5</text>
<text x="464.1" y="325.6">5</text>
<text x="464.1" y="329.1">6</text>
<text x="477.2" y="325.1">S3</text>
<text x="477.2" y="328.6">S4</text>
<text x="200.2" y="330.4">AIN2</text>
<text x="200.2" y="333.9">BIN1</text>
<text x="216.9" y="330.9">2</text>
<text x="216.9" y="334.4">3</text>
<text x="285.6" y="331.3" transform="rotate(-90 285.6 331.3)">1</text>
<text x="461.4" y="330.6">6</text>
<text x="461.4" y="334.1">7</text>
<text x="464.1" y="332.7">7</text>
<text x="477.2" y="332.1">S5</text>
<text x="477.2" y="335.7">CLP</text>
<text x="200.2" y="337.4">BIN2</text>
<text x="216.9" y="338">4</text>
<text x="285.6" y="340.3" transform="rotate(-90 285.6 340.3)">2</text>
<text x="461.4" y="337.6">8</text>
<text x="461.4" y="341.1">9</text>
<text x="464.1" y="336.2">8</text>
<text x="464.1" y="339.7">9</text>
<text x="477.2" y="339.2">NEAR</text>
<text x="112.2" y="367.6" transform="rotate(-90 112.2 367.6)">INT</text>
<text x="115.7" y="367.6" transform="rotate(-90 115.7 367.6)">LED</text>
<text x="137.4" y="371.8" transform="rotate(-90 137.4 371.8)">7 NEAR</text>
<text x="141" y="371.8" transform="rotate(-90 141 371.8)">6 CLP</text>
<text x="144.5" y="371.8" transform="rotate(-90 144.5 371.8)">5 S5</text>
<text x="148" y="371.8" transform="rotate(-90 148 371.8)">4 S4</text>
<text x="151.6" y="371.8" transform="rotate(-90 151.6 371.8)">3 S3</text>
<text x="155.1" y="371.8" transform="rotate(-90 155.1 371.8)">2 S2</text>
<text x="158.6" y="371.8" transform="rotate(-90 158.6 371.8)">1 S1</text>
</g>
<g font-size="3.2">
<text x="174.8" y="221.5">SCL</text>
<text x="165.6" y="226.5">SDA</text>
<text x="166.2" y="223">SCL</text>
<text x="174.8" y="225.1">SDA</text>
<text x="164.2" y="230">AREF</text>
<text x="165.1" y="233.5">GND</text>
<text x="174.8" y="228.6">AREF</text>
<text x="174.8" y="232.1">GND..</text>
<text x="165.9" y="237.1">D13</text>
<text x="174.8" y="235.7">13</text>
<text x="174.8" y="239.2">12</text>
<text x="165.9" y="244.1">D11</text>
<text x="165.9" y="240.6">D12</text>
<text x="174.8" y="242.7">11</text>
<text x="165.9" y="247.6">D10</text>
<text x="167.9" y="251.2">D9</text>
<text x="174.8" y="249.8">9</text>
<text x="174.8" y="246.2">10</text>
<text x="167.9" y="254.7">D8</text>
<text x="174.8" y="253.3">8</text>
<text x="167.9" y="261.8">D7</text>
<text x="174.8" y="260.3">7</text>
<text x="174.8" y="263.9">6</text>
<text x="75.6" y="267.4">00</text>
<text x="82.1" y="268.8">A0</text>
<text x="167.9" y="268.8">D5</text>
<text x="167.9" y="265.3">D6</text>
<text x="174.8" y="267.4">5</text>
<text x="75.6" y="270.9">01</text>
<text x="75.6" y="274.5">02</text>
<text x="82.1" y="272.3">A1</text>
<text x="82.1" y="275.9">A2</text>
<text x="167.9" y="275.9">D3</text>
<text x="167.9" y="272.3">D4</text>
<text x="174.8" y="274.5">3</text>
<text x="174.8" y="270.9">4</text>
<text x="75.6" y="278">03</text>
<text x="75.6" y="281.5">04</text>
<text x="82.1" y="279.4">A3</text>
<text x="167.9" y="279.4">D2</text>
<text x="174.8" y="281.5">1</text>
<text x="174.8" y="278">2</text>
<text x="75.6" y="285">05</text>
<text x="82.1" y="282.9">A4</text>
<text x="82.1" y="286.5">A5</text>
<text x="156.7" y="286.5">RX0 &gt; D0</text>
<text x="156.9" y="282.9">TX0 &lt; D1</text>
<text x="174.8" y="285">0</text>
<text x="75.6" y="288.6">06</text>
<text x="75.6" y="292.1">07</text>
<text x="82.1" y="290">A6</text>
<text x="82.1" y="293.5">A7</text>
<text x="158.6" y="293.5">TX3 D14</text>
<text x="174.8" y="292.1">14</text>
<text x="75.6" y="299.2">08</text>
<text x="160.8" y="297">RX3 15</text>
<text x="174.8" y="299.2">16</text>
<text x="174.8" y="295.6">15</text>
<text x="75.6" y="302.7">09</text>
<text x="82.1" y="300.6">A8</text>
<text x="82.1" y="304.1">A9</text>
<text x="160.8" y="304.1">RX2 17</text>
<text x="161.1" y="300.6">TX2 16</text>
<text x="174.8" y="302.7">17</text>
<text x="73.5" y="306.2">010</text>
<text x="73.5" y="309.7">011</text>
<text x="82.1" y="307.6">A10</text>
<text x="82.1" y="311.1">A11</text>
<text x="160.8" y="311.1">RX1 19</text>
<text x="161.1" y="307.6">TX1 18</text>
<text x="174.8" y="309.7">19</text>
<text x="174.8" y="306.2">18</text>
<text x="73.5" y="313.3">012</text>
<text x="73.5" y="316.8">013</text>
<text x="82.1" y="314.7">A12</text>
<text x="160.4" y="314.7">SDA 20</text>
<text x="174.8" y="316.8">21</text>
<text x="174.8" y="313.3">20</text>
<text x="73.5" y="320.3">014</text>
<text x="73.5" y="323.8">015</text>
<text x="82.1" y="318.2">A13</text>
<text x="82.1" y="321.7">A14</text>
<text x="161.1" y="318.2">SCL 21</text>
<text x="82.1" y="325.3">A15</text>
<text x="168.3" y="328.8">22</text>
<text x="174.8" y="327.4">22</text>
<text x="75.6" y="330.9">53</text>
<text x="75.6" y="334.4">52</text>
<text x="82.1" y="332.3">53</text>
<text x="82.1" y="335.8">52</text>
<text x="168.3" y="335.8">24</text>
<text x="168.3" y="332.3">23</text>
<text x="174.8" y="334.4">24</text>
<text x="174.8" y="330.9">23</text>
<text x="75.6" y="338">51</text>
<text x="75.6" y="341.5">50</text>
<text x="82.1" y="339.4">51</text>
<text x="168.3" y="339.4">25</text>
<text x="174.8" y="338">25</text>
<text x="82.1" y="342.9">50</text>
<text x="89.5" y="344.7" transform="rotate(-90 89.5 344.7)">49</text>
<text x="93" y="344.7" transform="rotate(-90 93 344.7)">48</text>
<text x="96.5" y="344.7" transform="rotate(-90 96.5 344.7)">47</text>
<text x="100" y="344.7" transform="rotate(-90 100 344.7)">46</text>
<text x="103.6" y="344.7" transform="rotate(-90 103.6 344.7)">45</text>
<text x="107.1" y="344.7" transform="rotate(-90 107.1 344.7)">44</text>
<text x="110.6" y="344.7" transform="rotate(-90 110.6 344.7)">43</text>
<text x="114.2" y="344.7" transform="rotate(-90 114.2 344.7)">42</text>
<text x="117.7" y="344.7" transform="rotate(-90 117.7 344.7)">41</text>
<text x="121.2" y="344.7" transform="rotate(-90 121.2 344.7)">40</text>
<text x="124.7" y="344.7" transform="rotate(-90 124.7 344.7)">39</text>
<text x="128.3" y="344.7" transform="rotate(-90 128.3 344.7)">38</text>
<text x="131.8" y="344.7" transform="rotate(-90 131.8 344.7)">37</text>
<text x="135.3" y="344.7" transform="rotate(-90 135.3 344.7)">36</text>
<text x="138.9" y="344.7" transform="rotate(-90 138.9 344.7)">35</text>
<text x="142.4" y="344.7" transform="rotate(-90 142.4 344.7)">34</text>
<text x="145.9" y="344.7" transform="rotate(-90 145.9 344.7)">33</text>
<text x="149.4" y="344.7" transform="rotate(-90 149.4 344.7)">32</text>
<text x="153" y="344.7" transform="rotate(-90 153 344.7)">31</text>
<text x="156.5" y="344.7" transform="rotate(-90 156.5 344.7)">30</text>
<text x="160" y="344.7" transform="rotate(-90 160 344.7)">29</text>
<text x="163.5" y="344.7" transform="rotate(-90 163.5 344.7)">28</text>
<text x="167.1" y="344.7" transform="rotate(-90 167.1 344.7)">27</text>
<text x="170.6" y="344.7" transform="rotate(-90 170.6 344.7)">26</text>
<text x="88.1" y="351.2" transform="rotate(-90 88.1 351.2)">49</text>
<text x="91.6" y="351.2" transform="rotate(-90 91.6 351.2)">48</text>
<text x="95.1" y="351.2" transform="rotate(-90 95.1 351.2)">47</text>
<text x="98.6" y="351.2" transform="rotate(-90 98.6 351.2)">46</text>
<text x="102.2" y="351.2" transform="rotate(-90 102.2 351.2)">45</text>
<text x="105.7" y="351.2" transform="rotate(-90 105.7 351.2)">44</text>
<text x="109.2" y="351.2" transform="rotate(-90 109.2 351.2)">43</text>
<text x="112.7" y="351.2" transform="rotate(-90 112.7 351.2)">42</text>
<text x="116.3" y="351.2" transform="rotate(-90 116.3 351.2)">41</text>
<text x="119.8" y="351.2" transform="rotate(-90 119.8 351.2)">40</text>
<text x="123.3" y="351.2" transform="rotate(-90 123.3 351.2)">39</text>
<text x="126.9" y="351.2" transform="rotate(-90 126.9 351.2)">38</text>
<text x="130.4" y="351.2" transform="rotate(-90 130.4 351.2)">37</text>
<text x="133.9" y="351.2" transform="rotate(-90 133.9 351.2)">36</text>
<text x="137.4" y="351.2" transform="rotate(-90 137.4 351.2)">35</text>
<text x="141" y="351.2" transform="rotate(-90 141 351.2)">34</text>
<text x="144.5" y="351.2" transform="rotate(-90 144.5 351.2)">33</text>
<text x="148" y="351.2" transform="rotate(-90 148 351.2)">32</text>
<text x="151.6" y="351.2" transform="rotate(-90 151.6 351.2)">31</text>
<text x="155.1" y="351.2" transform="rotate(-90 155.1 351.2)">30</text>
<text x="158.6" y="351.2" transform="rotate(-90 158.6 351.2)">29</text>
<text x="162.1" y="351.2" transform="rotate(-90 162.1 351.2)">28</text>
<text x="165.7" y="351.2" transform="rotate(-90 165.7 351.2)">27</text>
<text x="169.2" y="351.2" transform="rotate(-90 169.2 351.2)">26</text>
</g>
<g font-size="3.2" fill="#8d2323">
<text x="309.8" y="286.8">20</text>
<text x="367.5" y="286.8">1</text>
<text x="309.8" y="290.3">18</text>
<text x="309.8" y="293.9">19</text>
<text x="317" y="291.7">SDA</text>
<text x="317" y="288.2">OE</text>
<text x="354.5" y="288.2">PWM0</text>
<text x="354.5" y="291.7">PWM1</text>
<text x="367.5" y="290.3">2</text>
<text x="367.5" y="293.9">3</text>
<text x="309.8" y="297.4">27</text>
<text x="317" y="295.3">SCL</text>
<text x="317" y="298.8">Vcc</text>
<text x="354.5" y="295.3">PWM2</text>
<text x="354.5" y="298.8">PWM3</text>
<text x="367.5" y="297.4">4</text>
<text x="354.5" y="302.3">PWM4</text>
<text x="354.5" y="305.9">PWM5</text>
<text x="367.5" y="300.9">5</text>
<text x="367.5" y="304.4">6</text>
<text x="354.5" y="309.4">PWM6</text>
<text x="367.5" y="308">7</text>
<text x="367.5" y="311.5">8</text>
<text x="354.5" y="312.9">PWM7</text>
<text x="354.5" y="316.4">PWM8</text>
<text x="367.5" y="315">9</text>
<text x="352.5" y="323.5">PWM10</text>
<text x="354.5" y="320">PWM9</text>
<text x="367.5" y="318.6">10</text>
<text x="367.5" y="322.1">11</text>
<text x="309.8" y="329.1">28</text>
<text x="352.5" y="327">PWM11</text>
<text x="367.5" y="325.6">12</text>
<text x="367.5" y="329.1">13</text>
<text x="309.8" y="332.7">29</text>
<text x="317" y="330.6">V+</text>
<text x="317" y="334.1">V+ (pwr)</text>
<text x="352.5" y="330.6">PWM12</text>
<text x="352.5" y="334.1">PWM13</text>
<text x="367.5" y="332.7">14</text>
<text x="309.8" y="339.7">17</text>
<text x="309.8" y="336.2">30</text>
<text x="317" y="341.1">GND</text>
<text x="317" y="337.6">GND (pwr)</text>
<text x="352.5" y="337.6">PWM14</text>
<text x="352.5" y="341.1">PWM15</text>
<text x="367.5" y="336.2">15</text>
<text x="367.5" y="339.7">16</text>
</g>
<g font-size="2.5">
<text x="71.9" y="235.7">IOREF</text>
<text x="74.7" y="239.2">RST</text>
<text x="82.1" y="237.1">IOREFF</text>
<text x="73.9" y="242.7">3.3V</text>
<text x="82.1" y="244.1">3V3</text>
<text x="82.1" y="240.6">RESET</text>
<text x="73" y="249.8">GND.</text>
<text x="76.3" y="246.2">5V</text>
<text x="82.1" y="251.2">GND</text>
<text x="82.1" y="247.6">5V</text>
<text x="73.9" y="253.3">GND</text>
<text x="75" y="256.8">VIN</text>
<text x="82.1" y="254.7">GND</text>
<text x="82.1" y="258.2">Vin</text>
</g>
<g font-size="2.5" fill="#8d2323">
<text x="317.7" y="278.3">PCA9685</text>
<text x="317.7" y="280.1">VDD: 2.3-5.5V</text>
<text x="317.7" y="281.9">Output: 25mA Each400mA Total</text>
<text x="331.8" y="280.1">I2C Address: 1[A5..A0][RW]</text>
<text x="335.4" y="278.3">16 Channel 12-Bit PWM</text>
<text x="344.2" y="281.9">IO: 5V Safe</text>
</g>
<g font-size="1.4" fill="#00f">
<text x="442.5" y="64.9">LM2596 Adjustable</text>
<text x="509.6" y="64.9">LM2596 Adjustable</text>
</g>
</svg>
